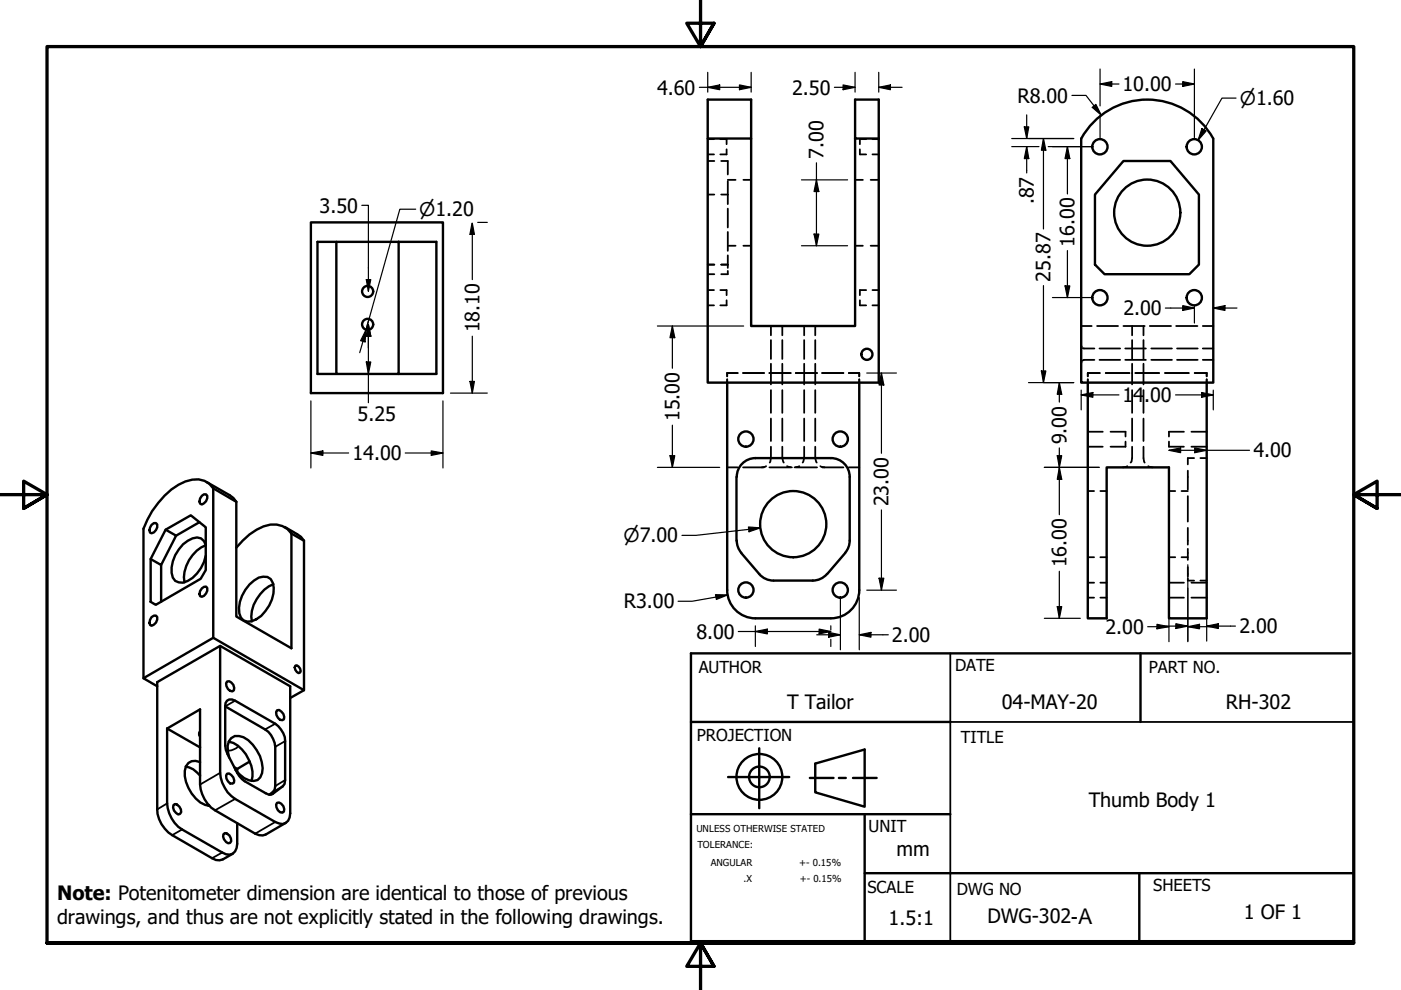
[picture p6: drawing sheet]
<svg xmlns="http://www.w3.org/2000/svg" width="297mm" height="210mm" viewBox="0 0 297 210" stroke-linecap="round" stroke-linejoin="round" font-family="sans-serif">
<!-- layer: Hidden (ANSI) -->
<g fill="none" stroke="#000" stroke-width=".38">
<path d="M150.1 34.1h1.3M150.1 32.7h1.3M150.1 29.5h1.3M152.7 29.5h1.4v1.1M152.9 34.1h1.4v2.9M154.1 31.7v1h-1.4M154.3 38.4v4.9M154.3 38.1h1.7M157.6 38.1h1.7M181.3 38.1h1.6M182.3 31.7v1h1.3M183.6 29.5h-1.3v1.1"/>
<path d="M184.6 38.1h1.7M185 32.7h1.3M185 29.5h1.3M150.1 41.2h1.3M150.1 56.1h1.3M150.1 58.1h1.3M152.9 41.2h1.4M152.9 56.1h1.4M154.3 44.2v4M154.3 49.2v4M154.3 54.1v2.7M154.3 57.4v.7h-1.4"/>
<path d="M154.3 52.1h1.7M157.6 52.1h1.7M181.3 52.1h1.6M184.6 52.1h1.7M150.1 64.7h1.3M150.1 61.5h1.3M152.7 61.5h1.4v1.1M154.1 63.7v1h-1.4M156.4 79.1h-2.2v.7M157.5 79.1h4.5M163.1 79.1h4.5M163.4 69.1v2"/>
<path d="M163.4 72.1v4M163.4 77.1v4.4M165.9 69.1v2M165.9 72.1v4M165.9 77.1v4.4M168.7 79.1h4.5M170.5 69.1v2M170.5 72.1v4M170.5 77.1v4.4M172.8 69.1v2M172.8 72.1v4M172.8 77.1v4.4"/>
<path d="M174.3 79.1h4.5M180 79.1h2.2v.7v-.7zM182.3 63.7v1h1.3M183.6 61.5h-1.3v1.1M185 64.7h1.3M185 61.5h1.3M229.2 69.1h2.3M229.2 73.3l.2 .3M229.4 76.6l-.2 .3M229.6 73.8l2.4 .1M232 76.3h-2.2l-.2 .1M232.6 69.1h4.4"/>
<path d="M233.1 76.3h4.4M233.1 73.9h4.4M233.2 79.1h-2.6v.7M234.4 79.1h5.1M238.2 69.1h4.5M238.6 76.3h4.4M238.6 73.9h4.4M240 69.1v2M240 72.1v4M240 77.1v4.4M240.7 79.1h5M242.4 69.1v2"/>
<path d="M242.4 72.1v4M242.4 77.1v4.4M243.8 69.1h4.5M244.1 76.3h4.4M244.1 73.9h4.4M247 79.1h5M249.4 69.1h4.5M249.6 76.3h4.3M249.6 73.9h4.3M253.3 79.1h2.5v.7M255 69.1h2.2M255 76.3h2.2"/>
<path d="M255 73.9h2.2M154.2 99.1h2.2M154.2 80.4v.7M157.5 99.1h4.5M162.4 98.8l-.9 .3M163.1 99.1h4.5M163.4 94.7v2.4l-.2 1M163.4 82.7v4.8M163.4 88.7v4.8M165.9 94.7v2.4l.3 1M165.9 82.7v4.8M165.9 88.7v4.8"/>
<path d="M166.9 98.8l1 .3M168.7 99.1h4.5M169.5 98.8l-1 .3M170.5 94.7v2.4l-.3 1M170.5 82.7v4.8M170.5 88.7v4.8M172.8 94.7v2.4l.4 1M172.8 82.7v4.8M172.8 88.7v4.8M173.9 98.8l1 .3M174.3 99.1h4.5M180 99.1h2.2"/>
<path d="M182.2 80.4v.7M230.6 80.4v.7M230.6 91.5h3.2M230.6 94.7h3.2M235.5 91.5h3.1v1.1M238.6 93.6v1.1h-3.1M239 98.8l-.9 .3M240 94.7v2.4l-.1 .8-.2 .2M240 82.7v4.8M240 88.7v4.8M242.4 94.7v2.4l.3 1M242.4 82.7v4.8"/>
<path d="M242.4 88.7v4.8M243.5 98.8l.9 .3M247.8 93.6v1.1h3.2M251 91.5h-3.2v1.1M251.8 99.8v4M252.6 91.5h3.2M252.6 94.7h3.2M253.2 97.1h-1.4v1.4M254.5 97.1h1.3M255.8 80.4v.7M230.6 104.1h1.4M230.6 118.1h1.4"/>
<path d="M233.3 104.1h1.3M233.3 118.1h1.3M247.8 104.1h1.4M247.8 118.1h1.4M250.5 104.1h1.3M250.5 118.1h1.3M251.8 105.2v5.4M251.8 111.9v3.6M251.8 116.4v2.3M230.6 123.5h1.4M230.6 126.7h1.4M233.3 123.5h1.3"/>
<path d="M233.3 126.7h1.3M247.8 123.5h3.2M247.8 126.7h3.2M251.8 120.2v2M251.8 122.7v.4h1.4M252.6 123.5h3.2M252.6 126.7h3.2M254.5 123.1h1.3"/>
</g>
<!-- layer: Visible (ANSI) -->
<g fill="none" stroke="#000" stroke-width=".51">
<path d="M150.1 21.1h9.2v8.3h-9.2zM150.1 29.4v51.7h36.2v-60h-5v8.3h5M159.3 29.4v39.7h22v-39.7M231.6 26.2a16 16 0 0 1 25.6 3.2v51.7h-28l.1-51.7 .7-1.2zM238.2 34.1h10l6 7.1v14.9l-2 2h-18l-2-2v-14.9zM65.9 47.2h28v36.1h-28zM71.3 51.3h-4v28h4M71.3 51.3h13.2v28h-13.2zM84.5 51.3h8v28h-8M154.2 81.1v44M160.1 97.1h16M160.2 97.1a4 4 0 0 0-4 4"/>
<path d="M176.2 97.1a4 4 0 0 1 3.9 4M182.2 81.1v44M230.6 81.1v50h4v-32h13.2v32h8v-50M32.1 111.3l.5-.4h.5a1.37 1.37 0 0 1-1 2.2l-.3-.2-.1-.5zM34.2 119.8v7.7M35.1 112.3l5.3-3 3.2 2.5v9.1l-1.1 1.8-9.5 5.5-1.1-.6v-9.1zM35.1 112.3l2.2 1.3-3.1 6.2-2.3-1.3M42.3 110.7l-5 2.9M42.8 105.1l.4-.3h.5a1.38 1.38 0 0 1-.9 2.2l-.4-.2-.1-.5 .1-.6zM43.6 115.6a7.6 7.6 0 0 0-4.5 7.9M43.6 115.5a1.93 1.93 0 0 0-2.8-1.4 7.3 7.3 0 0 0-4.2 8.4 2.18 2.18 0 0 0 3.2 .7 7.8 7.8 0 0 0 3.8-5.4M43.8 102.2l4.9 2.8 .8 .6 .6 .8"/>
<path d="M45.2 103.5a4.2 4.2 0 0 0-4.4-1.8 11.9 11.9 0 0 0-7.3 5l-1.2 1.7-1.9 3.7v31.7M45.2 103.5l4.9 2.9M45.2 103.5v31.7M50.1 106.4v24.3l11.7 6.7v-24.3M60.4 111.7l3.4 2.1 .7 .9M61.8 113.1a4.7 4.7 0 0 0-5.9-1.5 14 14 0 0 0-5.8 4.5M61.8 113.1l2.7 1.6M64.5 114.7v31.6l-3 1.7M156.1 101.1v13.6M156.2 114.6l.3 1.4 .7 1.2M157.2 117.3l3.8 4.4a4 4 0 0 0 3 1.4h8.3a4 4 0 0 0 3-1.4M179.2 117.3l-3.8 4.4"/>
<path d="M180.1 101.1v13.6M180.1 114.6l-.2 1.4-.7 1.2M32.1 130.8l.5-.3h.5a1.37 1.37 0 0 1-1 2.2l-.3-.2-.1-.4zM42.8 124.7l.4-.3h.5a1.38 1.38 0 0 1-.9 2.1l-.4-.1-.1-.4 .1-.7zM46.7 136.9v27a7.4 7.4 0 0 0 3.1 5.5l8.6 4.9 .8 .3a1.85 1.85 0 0 0 2.3-2.2v-26.9l-14.8-8.6-13.4 7.7v27a6.7 6.7 0 0 0 3.2 5.5l9.3 5.2 .7 .1 .7-.2 2.1-1.2M52.9 123.9a3.8 3.8 0 0 1 3.8-1.6 2.97 2.97 0 0 1 1.3 3.5 7.8 7.8 0 0 1-4.7 5.9 1.94 1.94 0 0 1-2.6-1.7 7.4 7.4 0 0 1 2.2-6.1zM58 123.9a7.7 7.7 0 0 0-4.6 7.8M154.2 125.1a6 6 0 0 0 6 6M160.1 131.1h16M182.2 125.1a6 6 0 0 1-6 6M33.3 145.5l-2.9-1.7 14.8-8.6 19.3 11.1M35.4 154.5v15.8a7.1 7.1 0 0 0 3.2 5.6l8.5 4.9a1.93 1.93 0 0 0 2.3 .2 1.93 1.93 0 0 0 .9-2.1v-4.4"/>
<path d="M35.4 154.5l7-4.1v15.9a7.1 7.1 0 0 0 3.2 5.5l8.5 5 .8 .3h.8l.6-.2 4.3-2.4M35.4 154.5l7 4M47.8 149.8l8.4 4.9a4.7 4.7 0 0 1 2.2 3.6v8.4l-.2 .7-.4 .5-.7 .6M48.1 144.5a1.37 1.37 0 0 1 1.5 1.8l-.3 .3a1.46 1.46 0 0 1-1.2-2.1zM48.1 148.6l.5-.3h.6l.6 .3 8.6 4.9a5 5 0 0 1 2.1 3.6v8.3l-.2 .8-.4 .5-2.4 1.8-.6-.1-5.6-3.2a18.6 18.6 0 0 1-3.4-6.2l-.1-.9v-8.3v-.7zM48.5 157.3a5.9 5.9 0 0 1 4.3 3.8 5.8 5.8 0 0 1 .5 4.5M58.7 150.6l.5-.1a1.7 1.7 0 0 1 1 2l-.3 .2a1.46 1.46 0 0 1-1.2-2.1zM62.6 141.1a1.02 1.02 0 0 1 1 1.5l-.3 .1a1.23 1.23 0 0 1-.7-1.6zM36.8 170.7l.3-.2a1.67 1.67 0 0 1 1.3 1.7l-.2 .4-.4 .1a1.7 1.7 0 0 1-1-2zM39.4 162.5a4.7 4.7 0 0 1 3 1.9M42.4 161.6a2.14 2.14 0 0 0-3.2 1.8 7.8 7.8 0 0 0 4.3 7.3l.9 .2M44.3 170.7l-.1 .2"/>
<path d="M47.4 176.9l.3-.3a1.4 1.4 0 0 1 1.1 2.1 1.36 1.36 0 0 1-1.4-1.8zM48.1 164.1l.5-.1a1.7 1.7 0 0 1 1 2l-.3 .2a1.46 1.46 0 0 1-1.2-2.1zM48.6 160.6l-.3-1.2a2.65 2.65 0 0 1 1.5-3.3 4.1 4.1 0 0 1 3.8 1.8 7.4 7.4 0 0 1 2 6 1.91 1.91 0 0 1-2.8 1.6l-1-.5-1.9-1.8M49.7 162.7l.6 .3M50.3 163v.6M53 161.5l-2.7 1.5M58.7 170.2a1.37 1.37 0 0 1 1.5 1.9l-.3 .2a1.46 1.46 0 0 1-1.2-2.1z"/>
<circle cx="233.2" cy="31.1" r="1.62"/>
<circle cx="253.2" cy="31.1" r="1.62"/>
<circle cx="243.2" cy="45.1" r="7"/>
<circle cx="77.9" cy="61.8" r="1.17"/>
<circle cx="77.9" cy="68.8" r="1.17"/>
<circle cx="183.8" cy="75.1" r="1.17"/>
<circle cx="233.2" cy="63.1" r="1.62"/>
<circle cx="253.2" cy="63.1" r="1.62"/>
<circle cx="158.1" cy="93.1" r="1.62"/>
<circle cx="178.1" cy="93.1" r="1.62"/>
<circle cx="168.2" cy="111.1" r="7"/>
<circle cx="158.1" cy="125.1" r="1.62"/>
<circle cx="178.1" cy="125.1" r="1.62"/>
</g>
<!-- layer: Visible Narrow (ANSI) -->
<g fill="none" stroke="#000" stroke-width=".38">
<path d="M42.4 154.9l-.2 .5v.5l.2 .4M49.8 148.6l-2 1.2M50.5 158.2a2.89 2.89 0 0 1-2.2 1M58.4 153.5l-2.2 1.2M60.5 157.1l-2.1 1.2M35.4 170.3l-2.1 1.3M38.6 175.9l-2.1 1.2M46.7 163.9l-4.3 2.4M49.8 169.4l-4.2 2.4M57.9 168.2l-.2 .2M58.4 174.3l-4.3 2.5M59.9 166.7l-2.1 1.2"/>
<path d="M60.5 165.4l-2.1 1.3M47.1 180.8l-2.1 1.2"/>
</g>
<!-- layer: Border (ANSI) -->
<path d="M148.5 -.1v10l-2.9-5h5.8l-2.9 5 2.9-5M0 104.9h10l-5-2.9v5.8l5-2.9-5 2.9M297 104.9h-10l5-2.9v5.8l-5-2.9 5 2.9M10 199.9v-190h277v190h-277h277M151.4 204.9l-2.9-5 2.9 5h-5.8l2.9-5v10" fill="none" stroke="#000" stroke-width=".7"/>
<!-- layer: Title (ANSI) -->
<g fill="none" stroke="#000" stroke-width=".51">
<path d="M241.8 138.5v14.6M286.3 138.5h-139.8v61.1h140.5M146.5 153.1h55M161 158.7v12.7M146.5 172.6h55M154.4 164.8h12.9M171.7 164.9h5M172.8 161.9l10.5-3v12.1l-10.5-3zM177.9 164.9h1.4M180.8 164.9h5.1M183.3 172.6v27.3M183.3 185.1h103.5"/>
<path d="M241.6 185.1v14.8"/>
<circle cx="161" cy="164.7" r="4.9"/>
<circle cx="161" cy="164.7" r="2.19"/>
</g>
<path d="M201.5 138.5v61.1M201.5 153.1h85.3M139.3 199.9h147.5" fill="none" stroke="#000" stroke-width=".38"/>
<!-- layer: Dimension (ANSI) -->
<g fill="none" stroke="#000" stroke-width=".25">
<path d="M148.3 18.5h11M150.1 18.5l2.5-.5v1zM150.1 15.3v4.2M156.8 18l2.5 .5-2.5 .5zM159.3 15.3v4.2M176.9 18.5h4.4M178.8 18l2.5 .5-2.5 .5zM181.3 15.3v4.2M186.3 18.5l2.5-.5v1zM186.3 18.5h5M186.3 15.3v4.2M233.2 17.8l2.5-.5v1z"/>
<path d="M233.2 17.8h4M233.2 14.6v7.9M249.2 17.8h4M250.8 17.3l2.4 .5-2.4 .5zM253.2 14.6v14.5M169.9 38.1h9.8M173.1 38.1l.5 2.5h-1zM173.1 34.5v17.6M214.5 29.4h13.1M214.5 31.1h5.8M217.2 26.9h.9l-.4 2.5zM217.7 31.1l.4 2.5h-.9z"/>
<path d="M217.7 24.4v5M217.7 31.1v5.6M221.2 29.4l.5 2.4h-.9zM221.2 29.4v19.1M222.2 31.1h9.4M226.3 31.1l.5 2.5h-1zM226.3 31.1v10M227.3 20.2h3l3.2 4.2M231.6 22.8l.7-.7 1.2 2.3zM233.2 24.5v5M253.2 29.2v.3M254.8 27.3l.9 .5-1.7 2z"/>
<path d="M262.1 20.8h-3l-5.1 9M76.7 43.5h1.4v18.3M77.7 59.3h.9l-.5 2.5zM88.1 44.4h-3.3l-7.2 25.5M100.1 47.3l-.5 2.4h1l-.5-2.4v12M101.3 47.2h2M169.9 52.1h9.8M172.6 49.6h1l-.5 2.5zM226.3 53.1v10M77.6 69.9l-.2 2.6-.9-.3zM77.6 69.9l-1.3 4.9M77.7 76.7h.9l-.5 2.6z"/>
<path d="M78.1 68.8l.5 2.5h-.9zM78.1 68.8v16.6M78.2 67.6l-.6 2.3M100.1 71.3v12M139.4 69.1h18.3M142.6 69.1l.5 2.5h-1.1zM142.6 69.1v9M183.8 79.1h6.3M186.9 79.1l.5 2.5h-1zM186.9 79.1v17M220.8 78.6h.9l-.5 2.5zM221.2 60.6v20.5"/>
<path d="M223.1 63.1h8.5M225.8 60.6h1l-.5 2.5zM247.1 65.3h6.1M250.8 64.8l2.4 .5-2.4 .5zM253.2 64.7v3.8M257.2 65.3l2.5-.5v1zM257.2 65.3h5.1M65.9 96l2.6-.4v1zM65.9 96h8M65.9 85v14.2M85.9 96h8M91.4 95.6l2.5 .4-2.5 .6z"/>
<path d="M93.9 85v14.2M95.5 83.3h7.8M99.6 80.9h1l-.5 2.4zM139.4 99.1h13.2M142 96.6h1.1l-.5 2.5zM142.6 90.1v9M218.1 81.1h9.5M221.4 99.1h11.6M224.2 96.6h.9l-.5 2.5zM224.6 99.1l.5 2.5h-.9zM224.6 81.1l.5 2.5h-.9zM224.6 81.1v4.2"/>
<path d="M224.6 95v14.1M229.2 83.7l2.5-.5v1zM229.2 83.7h8M229.2 82.7v4.2M247.8 95.5l2.5-.5v1zM247.8 95.5h17.1M249.2 83.7h8M253.3 95l2.5 .5-2.5 .5zM254.8 83.2l2.4 .5-2.4 .5zM257.2 82.7v4.2M158.7 111.7l2.5 .2-2.4 .8zM161.2 111.9l-13.6 1.6h-3"/>
<path d="M186.9 108.1v17M247.8 119.7v16.4M251.8 119.7v16.4M151.7 126.1h2.5l-2.3 1zM154.2 126.1l-7.5 1.4h-2.9M156.5 133.9h19.6M160.1 133.9l2.6-.5v1zM160.1 132.7v4.4M173.2 134.6h5M173.7 133.4l2.4 .5-2.4 .5zM175.7 134.1l2.5 .5-2.5 .5zM176.1 132.7v.9"/>
<path d="M176.1 135.5v1.6M178.2 126.7v11.1M182.2 134.6l2.5-.5v1zM182.2 134.6h6.1M182.2 126.7v11.1M183.8 125.1h6.3M186.4 122.6h1l-.5 2.5zM221.4 131.1h7.6M224.2 128.6h.9l-.5 2.5zM224.6 121.1v10M243.3 132.9h4.5M245.3 132.4l2.5 .5-2.5 .4z"/>
<path d="M246.8 132.8h5M249.3 132.2l2.5 .6-2.5 .5zM251.8 132.9l2.5-.5v.9zM251.8 132.9h5.1M255.8 132.8l2.5-.6v1.1zM255.8 132.8h6.1M255.8 124.7v11.2"/>
</g>
<g fill="#000">
<path d="M150.1 18.5l2.5-.5v1z" fill-rule="evenodd"/>
<path d="M156.8 18l2.5 .5-2.5 .5z" fill-rule="evenodd"/>
<path d="M178.8 18l2.5 .5-2.5 .5z" fill-rule="evenodd"/>
<path d="M186.3 18.5l2.5-.5v1z" fill-rule="evenodd"/>
<path d="M233.2 17.8l2.5-.5v1z" fill-rule="evenodd"/>
<path d="M250.8 17.3l2.4 .5-2.4 .5z" fill-rule="evenodd"/>
<path d="M217.2 26.9h.9l-.4 2.5z" fill-rule="evenodd"/>
<path d="M217.7 31.1l.4 2.5h-.9z" fill-rule="evenodd"/>
<path d="M221.2 29.4l.5 2.4h-.9z" fill-rule="evenodd"/>
<path d="M226.3 31.1l.5 2.5h-1z" fill-rule="evenodd"/>
<path d="M231.6 22.8l.7-.7 1.2 2.3z" fill-rule="evenodd"/>
<path d="M254.8 27.3l.9 .5-1.7 2z" fill-rule="evenodd"/>
<path d="M77.7 59.3h.9l-.5 2.5z" fill-rule="evenodd"/>
<path d="M100.1 47.2l.5 2.5h-1z" fill-rule="evenodd"/>
<path d="M172.6 49.6h1l-.5 2.5z" fill-rule="evenodd"/>
<path d="M173.1 38.1l.5 2.5h-1z" fill-rule="evenodd"/>
<path d="M77.6 69.9l-.2 2.6-.9-.3z" fill-rule="evenodd"/>
<path d="M77.7 76.7h.9l-.5 2.6z" fill-rule="evenodd"/>
<path d="M78.1 68.8l.5 2.5h-.9z" fill-rule="evenodd"/>
<path d="M78.1 68.8l.5 2.5h-.9z" fill-rule="evenodd"/>
<path d="M142.6 69.1l.5 2.5h-1.1z" fill-rule="evenodd"/>
<path d="M220.8 78.6h.9l-.5 2.5z" fill-rule="evenodd"/>
<path d="M225.8 60.6h1l-.5 2.5z" fill-rule="evenodd"/>
<path d="M250.8 64.8l2.4 .5-2.4 .5z" fill-rule="evenodd"/>
<path d="M257.2 65.3l2.5-.5v1z" fill-rule="evenodd"/>
<path d="M65.9 96l2.6-.4v1z" fill-rule="evenodd"/>
<path d="M91.4 95.6l2.5 .4-2.5 .6z" fill-rule="evenodd"/>
<path d="M99.6 80.9h1l-.5 2.4z" fill-rule="evenodd"/>
<path d="M142 96.6h1.1l-.5 2.5z" fill-rule="evenodd"/>
<path d="M186.9 79.1l.5 2.5h-1z" fill-rule="evenodd"/>
<path d="M224.2 96.6h.9l-.5 2.5z" fill-rule="evenodd"/>
<path d="M224.6 81.1l.5 2.5h-.9z" fill-rule="evenodd"/>
<path d="M229.2 83.7l2.5-.5v1z" fill-rule="evenodd"/>
<path d="M247.8 95.5l2.5-.5v1z" fill-rule="evenodd"/>
<path d="M253.3 95l2.5 .5-2.5 .5z" fill-rule="evenodd"/>
<path d="M254.8 83.2l2.4 .5-2.4 .5z" fill-rule="evenodd"/>
<path d="M158.7 111.7l2.5 .2-2.4 .8z" fill-rule="evenodd"/>
<path d="M224.6 99.1l.5 2.5h-.9z" fill-rule="evenodd"/>
<path d="M151.7 126.1h2.5l-2.3 1z" fill-rule="evenodd"/>
<path d="M160.1 133.9l2.6-.5v1z" fill-rule="evenodd"/>
<path d="M173.7 133.4l2.4 .5-2.4 .5z" fill-rule="evenodd"/>
<path d="M175.7 134.1l2.5 .5-2.5 .5z" fill-rule="evenodd"/>
<path d="M182.2 134.6l2.5-.5v1z" fill-rule="evenodd"/>
<path d="M186.4 122.6h1l-.5 2.5z" fill-rule="evenodd"/>
<path d="M224.2 128.6h.9l-.5 2.5z" fill-rule="evenodd"/>
<path d="M245.3 132.4l2.5 .5-2.5 .4z" fill-rule="evenodd"/>
<path d="M249.3 132.2l2.5 .6-2.5 .5z" fill-rule="evenodd"/>
<path d="M251.8 132.9l2.5-.5v.9z" fill-rule="evenodd"/>
<path d="M255.8 132.8l2.5-.6v1.1z" fill-rule="evenodd"/>
</g>
<g font-size="4.2">
<text x="139.3" y="20">4.60</text>
<text x="168" y="20">2.50</text>
<text x="215.7" y="21.8">R8.00</text>
<text x="238" y="19.3">10.00</text>
<text x="174.6" y="33.7" transform="rotate(-90 174.6 33.7)">7.00</text>
<text x="67.8" y="45.1">3.50</text>
<text x="219.2" y="43.3" transform="rotate(-90 219.2 43.3)">.87</text>
<text x="227.8" y="52.3" transform="rotate(-90 227.8 52.3)">16.00</text>
<text x="222.8" y="59.8" transform="rotate(-90 222.8 59.8)">25.87</text>
<text x="101.7" y="70.5" transform="rotate(-90 101.7 70.5)">18.10</text>
<text x="238.2" y="66.8">2.00</text>
<text x="75.8" y="89.3">5.25</text>
<text x="144.1" y="89.3" transform="rotate(-90 144.1 89.3)">15.00</text>
<text x="238" y="85.3">1</text>
<text x="240.3" y="85.3">4</text>
<text x="242.6" y="85.3">.00</text>
<text x="226.1" y="94.2" transform="rotate(-90 226.1 94.2)">9.00</text>
<text x="74.7" y="97.6">14.00</text>
<text x="265.7" y="97">4.00</text>
<text x="188.4" y="107.4" transform="rotate(-90 188.4 107.4)">23.00</text>
<text x="226.1" y="120.3" transform="rotate(-90 226.1 120.3)">16.00</text>
<text x="132.3" y="129">R3.00</text>
<text x="147.6" y="135.4">8.00</text>
<text x="189.1" y="136.1">2.00</text>
<text x="234.4" y="134.4">2.00</text>
<text x="262.8" y="134.3">2.00</text>
<text x="166.9" y="150.3">T Tailor</text>
<text x="212.4" y="150.3">04-MAY-20</text>
<text x="259.9" y="150.4">RH-302</text>
<text x="230.8" y="171.2">Thumb Body 1</text>
<text x="190.1" y="181.5">mm</text>
<text x="12.1" y="190.8">Note: Potenitometer dimension are identical to those of previous</text>
<text x="12.1" y="195.8">drawings, and thus are not explicitly stated in the following drawings.</text>
<text x="188.4" y="196.2">1.5:1</text>
<text x="209.4" y="195.7">DWG-302-A</text>
<text x="263.7" y="194.9">1 OF 1</text>
</g>
<g font-size="4">
<text x="262.9" y="22.3">⌀1.60</text>
<text x="88.9" y="45.8">⌀1.20</text>
<text x="132.2" y="115">⌀7.00</text>
</g>
<g font-size="3.5">
<text x="148.1" y="142.8">AUTHOR</text>
<text x="202.5" y="142.2">DATE</text>
<text x="243.6" y="142.8">PART NO.</text>
<text x="147.8" y="157.2">PROJECTION</text>
<text x="203.7" y="157.5">TITLE</text>
<text x="184.1" y="176.4">UNIT</text>
<text x="184" y="189.3">SCALE</text>
<text x="202.9" y="189.7">DWG NO</text>
<text x="244.5" y="188.9">SHEETS</text>
</g>
<g font-size="2">
<text x="147.6" y="176.4">UNLESS OTHERWISE STATED</text>
<text x="147.9" y="179.9">TOLERANCE:</text>
<text x="150.7" y="183.6">ANGULAR</text>
<text x="169.4" y="183.7">+- 0.15%</text>
<text x="157.6" y="187">.X</text>
<text x="169.5" y="187">+- 0.15%</text>
</g>
</svg>
